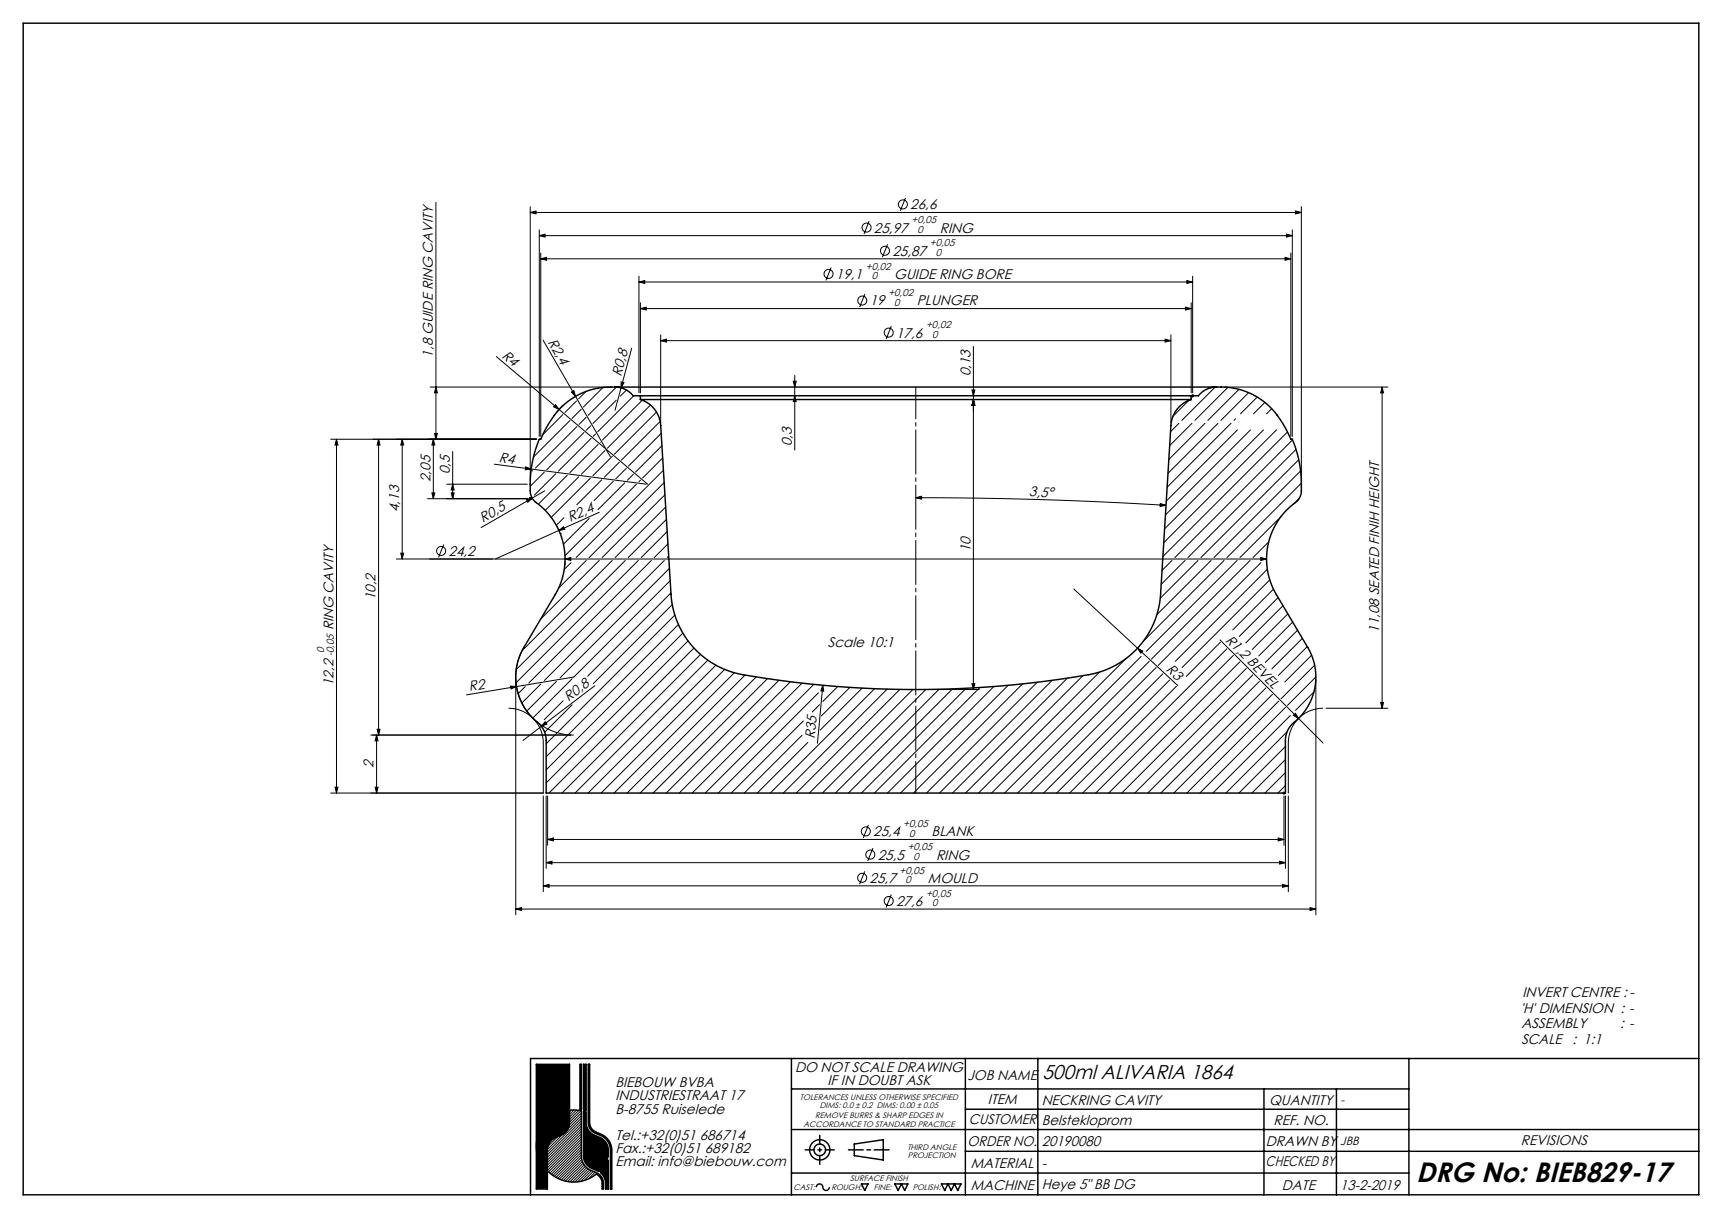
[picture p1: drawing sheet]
<svg xmlns="http://www.w3.org/2000/svg" width="594mm" height="420mm" viewBox="0 0 594 420" stroke-linecap="round" stroke-linejoin="round" font-family="sans-serif">
<g fill="none" stroke="#000" stroke-width=".34">
<path d="M150.4 69.8v81.7M182.9 73.3l2-.5v1zM182.9 71.3v94.7M182.9 73.3h266M186 79.3v71.2M299.8 76.3l-1.8 4.4M312.3 68.3l-1.7 4.4M445.8 79.3v71.2M446.9 72.8l2 .5-2 .5zM448.9 71.3v97M186 81.3l2-.5v1zM186 81.3h259.8"/>
<path d="M186.5 89.2l2-.5v1zM186.5 87.2v63.3M186.5 89.2h258.8M220.4 97.2l2-.5v1zM220.4 95.2v40.3M220.4 97.2h191M286.7 92.2l-1.8 4.5M306.2 84.2l-1.8 4.5M409.4 96.7l2 .5-2 .5zM411.4 95.2v40.3M443.3 88.7l2 .5-2 .5zM443.8 80.8l2 .5-2 .5z"/>
<path d="M445.3 87.2v63.3M187.3 117.3l23.2 40.2M220.9 106.4l2-.5v1zM220.9 104.4v31.1M220.9 106.4h190M227.9 117.5l2-.5v1zM227.9 115.5v30.2M227.9 117.5h176M298.3 101.4l-1.8 4.5M307.4 112.5l-1.7 4.4M335.8 119.5v118.3M401.9 117l2 .5-2 .5z"/>
<path d="M403.9 115.5v30.2M408.9 105.9l2 .5-2 .5zM410.9 104.4v31.1M148.4 133.5h62.8M150.4 133.5l.5 2h-1zM171.2 122.9l52.2 44.1M191.6 139.5l1.2 1.7-1.8-.9zM194.2 139.7l-2.4 2.7M197.1 135.2l.9-.5 .5 2zM198.9 138.3l-4 3.9M202.1 135l-2.5 2.5M208 133.6l-6.8 6.8"/>
<path d="M212.6 138l-8.1 8.1M212.6 133.5l-9.7 9.7M214.3 131.7l.9 .2-1 1.8zM216.1 134.5l-2.1 2.1M217.9 120l-5.7 21.5M218.6 136.5l-12.4 12.4M221.6 138l-13.8 13.8M224.4 139.7l-14.9 14.9M273.6 131.5h1l-.5 2zM274.1 129.5v25.7M274.1 136.5l.5 2h-1zM335.3 134.5h1l-.5 2z"/>
<path d="M335.8 137.8l.5 2h-1zM410.1 138.1l-5.5 5.4M410.9 136.5h1M411 136.1l.8 .7M411.4 136v1M411.7 136.5l-.8 .8M411.8 136.1l-.8 .7M419.2 133.5l-11.5 11.5M422.3 133.5h56.5M423.6 133.6l-11.4 11.4M427.4 134.3l-10.7 10.7M430.7 135.4l-9.6 9.6"/>
<path d="M433.7 136.9l-5.8 5.8M436.3 138.8l-3.9 3.9M476.8 133.5v110.7M476.8 133.5l.5 2h-1zM116.1 151.5v122M116.1 151.5l.5 2h-1zM130.6 151.5l.5 2h-1zM130.6 151.5v102M138.7 151.5l.5 2h-1zM138.7 151.5v41.3M149.5 151.5v20.5M149.5 151.5l.5 2h-1z"/>
<path d="M149.9 149.5h1l-.5 2zM156.2 155.7v16.3M185 151.5h-70.9M194.2 143l-7 6.9M196.6 145l-12.6 12.6M199 147.1l-14.3 14.3M200.5 141.1l-3.2 3.2M201.5 149.1l-12.9 12.9M202.1 144l-2.4 2.4M203.8 146.8l-1.6 1.6M203.9 151.2l-11.3 11.3M205.4 149.6l-.8 .9"/>
<path d="M206.3 153.2l-9.7 9.8M207.1 152.5h-.1M208.7 155.3l-8.2 8.2M211.2 157.3l-6.7 6.7M213.6 159.4l-5.1 5.2M226.5 142.1l-14.6 14.5M227.7 145.3l-13.3 13.4M228.1 149.5l-11.3 11.2M228.3 153.7l-9.1 9.1M228.6 157.9l-6.9 6.9M406.7 146l-2.9 2.9M411.2 146l-7.7 7.7"/>
<path d="M415.7 146l-12.5 12.4M420.1 146l-17.2 17.2M424.6 146l-22 22M426.2 144.4l-.6 .6M426.9 148.2l-24.6 24.6M431.3 148.2l-29.3 29.4M435.8 148.2l-34.1 34.2M438.7 140.9l-1.8 1.8M440.3 148.2l-38.9 38.9M444.1 148.9l-43 43M445.9 151.7l-40.6 40.6M447.1 155l-37.3 37.3"/>
<path d="M448 158.5l-33.7 33.8M147.5 172h34.4M149 170h1l-.5 2zM154.2 167h27.7M155.7 170h1l-.5 2zM156.2 167l.5 2h-1zM170.5 160.1l12.7 1.6M181.3 161l1.9 .7-2 .3zM181.6 172.3l2-.5-1.5 1.4zM182.4 172h1M182.5 171.6l.8 .7M182.9 171.5v1"/>
<path d="M183.1 163h.1M183.2 161.7l39.7 5.3M183.3 171.6l-.8 .7M183.8 162.3l-.1 .1M187.7 162.8l-4.8 4.9M187.9 169.3l-21.9 12.6M191.7 163.4l-7.4 7.3M194.5 178.5l-2.6 2.6M195.7 163.9l-10 10M199.6 164.4l-11.5 11.6M203.3 178.8l-8.9 8.9M203.6 164.9l-13.5 13.5"/>
<path d="M206.7 176.7l-35.8 16.1M207.6 165.5l-8.6 8.5M211.6 166l-6.7 6.6M215.5 166.5l-9.2 9.2M216.1 161.4l-3.7 3.7M218.5 163.5l-2.1 2.1M219.5 167l-24.5 24.5M221 165.6l-.6 .5M228.8 162.2l-30.1 30.1M229.1 166.4l-25.9 25.9M229.4 170.6l-21.7 21.7M229.6 174.8l-17.4 17.5"/>
<path d="M229.9 179.1l-13.2 13.2M315.9 171.6l2-.5v1zM315.9 171.6a1413.8 1413.8 0 0 1 86.3 2.7M400.3 173.6l1.9 .7-2 .3zM441.9 178.1l-14.2 14.2M448.2 171.8l-1.9 1.9M448.6 162.4l-29.8 29.9M448.9 166.6l-25.7 25.7M136.7 192.8h300.2M138.2 190.8h1l-.5 2zM153.1 187.8l-1.8 4.4M192.8 182.9l1.6-1.3 .4 .9z"/>
<path d="M193.6 183.9l-.3 .3M194.9 192.8l2-.5v1zM194.9 193.8v1M197 194l-2.4 2.4M202.2 193.3l-9.5 9.5M206.7 193.3l-20.2 20.2M211.2 193.3l-31.1 31.1M215.7 193.3l-37.6 37.6M220.2 193.3l-42.2 42.1M224.7 193.3l-42.3 42.2M229.2 193.3l-41.4 41.3M230.1 183.3l-8.9 9"/>
<path d="M230.4 187.5l-4.7 4.8M230.7 191.8l-.5 .5M230.9 196l-37.7 37.7M404.3 193.3l-3.5 3.4M408.8 193.3l-8.2 8.2M413.3 193.3l-13.1 13M417.8 193.3l-18.7 18.7M422.2 193.3l-27.8 27.9M426.7 193.3l-31.3 31.3M431.2 193.3l-34 34M434.9 192.3l2 .5-2 .5zM435 194l-35.5 35.5"/>
<path d="M436.9 193.8v1M437.2 196.3l-31.8 31.7M437.6 186.8l-5.4 5.5M438 199.9l-30.2 30.3M231.2 200.2l-33.3 33.3M231.4 204.5l-28.7 28.7M231.9 208.5l-27.2 27.2M232.8 212.1l-44.4 44.4M234 215.3l-45.6 45.7M235.6 218.3l-47.2 47.2M370.4 203.1l35.9 33.3M439.3 203.2l-14.1 14"/>
<path d="M440.9 206l-13.4 13.5M442.6 208.9l-12.9 12.8M444.2 211.7l-12.2 12.2M445.9 214.5l-11.7 11.7M447.6 217.3l-11.1 11.1M176.1 236.6l2.1 .1-1.9 .9zM177.9 234.5v81M180.7 223.3a20 20 0 0 0 17.2 30.2M181.2 236.8l-2.5 2.4M186.6 235.9l-6.6 6.5M192 235l-10.3 10.2M197.3 234.1l-13.5 13.5"/>
<path d="M197.9 233.5l-37 6.1M205.2 236.4l-24.8 18.9M237.3 221l-48.9 48.9M239.4 223.5l-50 50M241.7 225.7l-47.8 47.8M244.2 227.6l-45.8 45.9M246.9 229.4l-44.1 44.1M250 230.8l-42.7 42.7M253.3 232l-41.5 41.5M257 232.8l-40.7 40.7M260.9 233.4l-40.1 40.1M264.8 234l-39.5 39.5"/>
<path d="M268.7 234.6l-38.9 38.9M272.7 235.1l-38.4 38.4M276.7 235.6l-37.9 37.9M280.7 236l-37.4 37.5M282.3 238.9l-34.6 34.6M283.8 236.3l.3 2-1-.1zM283.8 236.3l-1.8 20M289 236.7l-5.2 5.2M293.2 237l-9.8 9.8M297.4 237.3l-14.5 14.5M301.7 237.5l-36 36M306 237.6l-35.8 35.9"/>
<path d="M310.4 237.7l-35.7 35.8M314.9 237.8l-35.7 35.7M316.9 237.8h20.9M319.4 237.8l-35.7 35.7M323.9 237.7l-35.7 35.8M328.6 237.5l-36 36M333.3 237.3l-36.2 36.2M335.3 235.8h1l-.5 2zM336.8 238.3l-35.2 35.2M338 237.1l-1 1M342.9 236.7l-36.8 36.8M347.8 236.3l-37.2 37.2"/>
<path d="M352.7 235.8l-37.6 37.7M357.8 235.3l-38.2 38.2M363 234.6l-38.9 38.9M368.2 233.8l-39.6 39.7M373.5 233l-40.4 40.5M379.3 231.8l-41.8 41.7M388.5 227.1l-46.5 46.4M392.4 223.5l1.8 1-.7 .7zM393.6 226.4l-47.1 47.1M396.5 228l-45.5 45.5M398.8 230.2l-43.3 43.3M401.1 232.3l-41.1 41.2"/>
<path d="M403.5 234.5l-39 39M405.8 236.6l-36.8 36.9M420.8 220.7l27.1 27M421 221.5l-11.8 11.8M423.2 223.7l-49.7 49.8M425.5 226l-47.5 47.5M427.7 228.2l-45.3 45.3M429.9 230.5l-43 43M432.2 232.7l-40.8 40.8M434.4 235l-38.5 38.5M436.7 237.2l-36.3 36.3M438.9 239.4l-34 34.1"/>
<path d="M449.2 220.1l-10.5 10.6M450.9 223l-9.9 9.9M452.4 225.9l-9.2 9.3M453.2 238.6l-6.3 6.3M453.5 229.4l-11.6 11.6M453.9 234.5v81M453.9 233.4l-9.8 9.8M127.9 253.5h69M129.9 253.5l.5 2h-1zM129.9 253.5v20M130.1 251.5h1l-.5 2zM175.4 244.2a12 12 0 0 1 12 12v17.3h-73.3"/>
<path d="M188.1 248.9l.6 .8-1.9 .8zM194.2 241.7l-6.5 6.5M197.3 243l-9.4 9.5M276.7 253.5l-20 20M277.1 248.6l-24.9 24.9M278.7 256l-17.5 17.5M282.7 243l-2.5 2.5M441.2 241.7l-31.8 31.8M443.4 255.3v18.2h-1M443.4 257.4l-16 16.1M443.4 243.9l-29.5 29.6M444 252.4l-21.1 21.1"/>
<path d="M445.1 246.7l-26.7 26.8M446.1 246.7l.8-.7 1 1.7zM447.9 247.7l8.5 8.5M456.4 244.2a12 12 0 0 0-12 12v17.3M457.4 244.2h21.4M476.3 242.2h1l-.5 2zM115.6 271.5h1l-.5 2zM129.4 271.5h1l-.5 2zM187.4 274.5v33M188.4 274.5v25M188.9 274.5v17M442.5 273.1l.8 .7"/>
<path d="M442.9 274.5v17M442.9 273v1M443.3 273.1l-.8 .7M443.4 261.9l-11.6 11.6M443.4 266.4l-7.1 7.1M443.4 270.9l-2.6 2.6M443.4 274.5v25M444.4 274.5v33M188.4 297.5l2-.5v1zM188.4 297.5h255M188.9 289.5l2-.5v1zM188.9 289.5h254"/>
<path d="M299.6 284.5l-1.8 4.4M301.1 292.5l-1.8 4.4M440.9 289l2 .5-2 .5zM441.4 297l2 .5-2 .5zM177.9 313.5l2-.5v1zM177.9 313.5h276M187.4 305.5l2-.5v1zM187.4 305.5h257M298.3 300.5l-1.8 4.4M307.4 308.5l-1.7 4.4M442.4 305l2 .5-2 .5zM451.9 313l2 .5-2 .5z"/>
<path d="M200.3 367l-.3 .2M200.5 369.4l-.5 .5M200.5 370.3l-.5 .5M200.5 371.2l-.5 .5M200.5 372.1l-.5 .5M200.5 373l-.5 .5M200.5 373.9l-.5 .5M200.5 374.8l-.5 .5M200.5 375.7l-.5 .5M200.5 376.6l-.5 .5M200.5 377.5l-.5 .5M200.5 378.4l-.5 .5"/>
<path d="M200.5 379.3l-.5 .5M200.5 367.6l-.5 .5M200.5 368.5l-.5 .5M203 367l-.1 .1M203.4 367.5l-.5 .5M203.4 368.4l-.5 .4M203.4 369.3l-.5 .4M203.4 370.2l-.5 .4M203.4 371.1l-.5 .4M203.4 372l-.5 .4M203.4 372.9l-.5 .4M203.4 373.8l-.5 .4"/>
<path d="M203.4 374.7l-.5 .4M203.4 375.6l-.5 .4M203.4 376.5l-.5 .4M203.4 377.4l-.5 .4M203.4 378.2l-.5 .5M203.4 379.1l-.5 .5M192.4 392l-3.4 3.3M194 391.3l-5.2 5.1M196.5 382.9v4.2a4.8 4.8 0 0 1-3 4.4l-1.7 .7a4.8 4.8 0 0 0-3 4.4v7.1M197.1 382.8l-.6 .6M198 382.8l-1.5 1.5M198.8 382.8l-2.3 2.4"/>
<path d="M199.7 382.9l-3.2 3.2M200.5 380.2l-.5 .5M200.5 381.1l-.5 .5M200.5 382l-.5 .5M200.5 382.9l-4 4.1M200.5 383.8l-4.1 4.2M200.5 384.7l-4.6 4.7M200.5 385.6l-11.7 11.7M200.5 386.5l-11.7 11.7M200.5 387.4l-11.7 11.7M200.5 388.3l-11.7 11.7M200.5 389.2l-11.7 11.7"/>
<path d="M200.5 390.1l-11.7 11.7M200.5 391l-11.7 11.7M200.5 391.9l-11.7 11.7M200.5 392.8l-11.3 11.3M200.5 393.7l-10.8 10.8M200.5 394.6l-10.3 10.3M200.5 395.5l-9.8 9.8M200.5 396.4l-9.3 9.3M200.5 397.3l-8.7 8.7M200.5 398.2l-8.1 8.1M200.6 399.1l-7.6 7.5M200.7 399.8l-7.1 7.1"/>
<path d="M203.4 380l-.5 .5M203.4 380.9l-.5 .5M203.4 381.8l-.5 .5M203.4 382.7l-.5 .5M203.4 383.6l-.5 .5M203.4 384.5l-.5 .5M203.4 385.4l-.5 .5M203.4 386.3l-.5 .5M203.4 387.2l-.4 .5M203.5 388l-.4 .4M203.8 388.7l-.4 .3M204.1 389.2l-.3 .4"/>
<path d="M204.5 389.7l-.3 .3M205 390.1l-.3 .3M205.6 390.4l-.3 .3M206.3 390.6l-.4 .4M206.9 390.9l-.4 .4M207.5 391.2l-.3 .3M208.1 391.5l-.3 .3M208.7 391.8l-.4 .4M209.1 392.3l-.3 .3M209.6 392.7l-.4 .4M210 393.2l-.4 .4M210.3 393.8l-.3 .3"/>
<path d="M210.6 394.4l-.4 .4M210.8 395.1l-.4 .4M211 395.8l-.5 .4M211 396.6l-.4 .5M211 397.5l-.4 .5M211 398.4l-.4 .5M211 399.3l-.4 .5M200.9 400.5l-6.6 6.6M201.2 401.1l-6.2 6.2M201.5 401.7l-5.7 5.7M201.9 402.2l-5.3 5.3M202.4 402.6l-5 5"/>
<path d="M202.9 403l-4.6 4.6M203.4 403.4l-4.1 4.1M204 403.7l-3.7 3.7M204.7 403.9l-3.2 3.2M205.3 404.2l-2.4 2.3M205.9 404.5l-.9 .9M206.5 404.8l-.4 .3M207 405.2l-.4 .3M207.4 405.7l-.4 .3M207.7 406.2l-.3 .4M208 406.9l-.4 .4M208.1 407.6l-.4 .5"/>
<path d="M208.2 408.5l-.5 .5M208.2 409.4l-.5 .5M211 400.2l-.4 .5M211 401.1l-.4 .5M211 402l-.4 .5M211 402.9l-.4 .5M211 403.8l-.4 .5M211 404.7l-.4 .5M211 405.6l-.4 .5M211 406.5l-.4 .5M211 407.4l-.4 .5M211 408.3l-.4 .5"/>
<path d="M211 409.2l-.4 .5"/>
<circle cx="298.9" cy="78.5" r="1.56"/>
<circle cx="311.4" cy="70.5" r="1.56"/>
<circle cx="285.8" cy="94.5" r="1.56"/>
<circle cx="305.3" cy="86.5" r="1.56"/>
<circle cx="297.4" cy="103.6" r="1.56"/>
<circle cx="306.6" cy="114.7" r="1.56"/>
<circle cx="152.2" cy="190" r="1.56"/>
<circle cx="298.7" cy="286.7" r="1.56"/>
<circle cx="300.2" cy="294.7" r="1.56"/>
<circle cx="297.4" cy="302.7" r="1.56"/>
<circle cx="306.6" cy="310.7" r="1.56"/>
</g>
<g fill="none" stroke="#000" stroke-width=".5">
<path d="M8 8h578v404h-578zM212.2 133.5a25 25 0 0 0-24.2 14.8l-1.5 3.2h-.5l-.3 .7a40 40 0 0 0-2.8 14.8v2.6a5.6 5.6 0 0 0 3.1 4.5 24 24 0 0 1 5.5 30.9l-11.1 18.8a20.4 20.4 0 0 0 6.1 26.3l1.3 2.3 .6 2.2v18.9h255v-18.2a8.9 8.9 0 0 1 4.3-7.3 20 20 0 0 0 3.4-24.7l-11.1-18.8a24.3 24.3 0 0 1 7.7-32l.9-1.5 .3-1.7a41.5 41.5 0 0 0-2.5-16.3l-.6-1.5h-.5l-.4-.8a27.2 27.2 0 0 0-14.5-15.4 25 25 0 0 0-10.8-1.8M212.2 133.5a8 8 0 0 1 6.2 3h2.5M212.2 133.5h207.4M220.9 137.8a10 10 0 0 1 7 8.9l3.6 58.2a30 30 0 0 0 24.8 27.8 345.9 345.9 0 0 0 122-.7 30 30 0 0 0 22-27.1l3.6-58.2a10 10 0 0 1 7-8.9M220.9 137.8h190M220.9 136.5h190M220.9 136.5v1.3M410.9 136.5v1.3M419.6 133.5a8 8 0 0 0-6.2 3h-2.5M185 367h11.5v15.4a12.9 12.9 0 0 0-10.8 8.6 12.9 12.9 0 0 0 3.1 13.4v5.6h-3.8zM200 367h.5v31.5a5.5 5.5 0 0 0 3.4 5.1l1.8 .7a4.1 4.1 0 0 1 2.5 3.8v1.9h-.5v-2.2l-.3-1.1-.8-1.2-.9-.6a12.4 12.4 0 0 1-16.9-1.2v-7.1a4.8 4.8 0 0 1 3-4.4l1.7-.7a4.8 4.8 0 0 0 3-4.4v-4.3l3.5 .2z"/>
<path d="M201.2 367h1v16l-1-.3zM202.9 367h.5v20.6l.4 1.1 .8 1.1 2.8 1.3a6 6 0 0 1 3.6 5.5v13.4h-.4v-13.4a5.5 5.5 0 0 0-3.4-5l-1.8-.8a4.1 4.1 0 0 1-2.5-3.7zM273 365v47M273 375.5h213M333 365v47M358 365v47M436 375.5v36.5M461 375.5v36.5M486 365v47M586 365h-403v47M196.5 382.9a12.4 12.4 0 0 0-10.3 8 12.4 12.4 0 0 0 2.6 12.8M201.2 383.2l1 .3v3.6a4.8 4.8 0 0 0 2.9 4.4l1.8 .7a4.8 4.8 0 0 1 2.9 4.4 6.4 6.4 0 0 1-.7 4l-1.1 1.8-1.4 1.6-2.4-1.1a4.8 4.8 0 0 1-3-4.4z"/>
<path d="M273 389.5h313M294.7 394.5l10-1.5v7l-10-1.5zM333 397h253M333 382.5h153M209.8 400.1v9.9h-.9l-.3-3.4-.5-1.2-1.1-1.1 1.6-2zM273 404.5h213M281.6 409.4a1.2 1.2 0 0 1 1.4-1.1 1.2 1.2 0 0 1 .9 1.5 1.12 1.12 0 0 0 1.3 .7 1.12 1.12 0 0 0 .9-1.1M297.2 408.2h2.2l-1.1 2.3zM308.7 408.2h4.5l-1.1 2.3-1.2-2.3-1.1 2.3zM324.7 408.2h6.8l-1.1 2.3-1.2-2.3-1.1 2.3-1.1-2.3-1.1 2.3z"/>
<circle cx="282.8" cy="396.5" r="2"/>
<circle cx="282.8" cy="396.5" r="3.5"/>
</g>
<path d="M292.7 396.5h14" fill="none" stroke="#000" stroke-width=".5" stroke-dasharray="6.3 1.3 1.3 1.3" stroke-dashoffset="1.3"/>
<path d="M277.8 396.5h10M282.8 401.5v-10" fill="none" stroke="#000" stroke-width=".5" stroke-dasharray="6.3 1.3 1.3 1.3" stroke-dashoffset="3.3"/>
<path d="M185 367v28.2a12.9 12.9 0 0 1 11.5-12.8v-15.4zM185 395.2v14.8h3.8v-5.6a12.9 12.9 0 0 1-3.8-9.2zM201.2 367v15.7l1 .3v-16zM201.2 383.2l.2 16.6 .6 1.3 1.1 1.2 3.5 1.7 1.7-2 1.3-2.6 .2-.8-.1-3.2-.6-1.4-1-1-3.7-1.9-1.4-1.3-.8-2.1v-4.2zM209.8 400.1l-.9 1.8-1.3 1.8a.59 .59 0 0 0-.5 .7 .59 .59 0 0 0 .6 .5l1 2 .2 3.1h.9zM189.2 386.3a12.4 12.4 0 0 0-.4 17.4v-7.2l.3-1.5 1.4-2 3.7-1.9 1.6-1.6 .6-2 .1-4.6-3.7 1-1.9 1z" fill-rule="evenodd" fill="#000"/>
<path d="M315.9 133.5v140" fill="none" stroke="#000" stroke-width=".34" stroke-dasharray="15.2 1.3 1.3 1.3" stroke-dashoffset="4.3"/>
<g fill="#000">
<path d="M197.1 135.2l.9-.5 .5 2zM214.3 131.7l.9 .2-1 1.8zM191.6 139.5l1.2 1.7-1.8-.9zM181.3 161l1.9 .7-2 .3zM181.6 172.3l2-.5-1.5 1.4zM192.8 182.9l1.6-1.3 .4 .9zM176.1 236.6l2.1 .1-1.9 .9zM283.8 236.3l.3 2-1-.1zM392.4 223.5l1.8 1-.7 .7zM188.1 248.9l.6 .8-1.9 .8zM446.1 246.7l.8-.7 1 1.7z"/>
<path d="M182.9 73.3l2-.5v1zM446.9 72.8l2 .5-2 .5zM227.9 117.5l2-.5v1zM401.9 117l2 .5-2 .5z"/>
<path d="M186 81.3l2-.5v1zM443.8 80.8l2 .5-2 .5z"/>
<path d="M186.5 89.2l2-.5v1zM443.3 88.7l2 .5-2 .5z"/>
<path d="M409.4 96.7l2 .5-2 .5zM220.4 97.2l2-.5v1z"/>
<path d="M408.9 105.9l2 .5-2 .5zM220.9 106.4l2-.5v1z"/>
<path d="M150.4 133.5l.5 2h-1zM149.9 149.5h1l-.5 2zM116.1 151.5l.5 2h-1zM115.6 271.5h1l-.5 2zM138.7 151.5l.5 2h-1zM138.2 190.8h1l-.5 2zM273.6 131.5h1l-.5 2zM274.1 136.5l.5 2h-1zM335.3 134.5h1l-.5 2zM335.8 137.8l.5 2h-1zM335.8 137.8l.5 2h-1zM335.3 235.8h1l-.5 2z"/>
<path d="M400.3 173.6l1.9 .7-2 .3zM315.9 171.6l2-.5v1z"/>
<path d="M194.9 192.8l2-.5v1zM434.9 192.3l2 .5-2 .5z"/>
<path d="M129.9 253.5l.5 2h-1zM129.4 271.5h1l-.5 2z"/>
<path d="M476.3 242.2h1l-.5 2zM476.8 133.5l.5 2h-1zM155.7 170h1l-.5 2zM156.2 167l.5 2h-1zM130.1 251.5h1l-.5 2zM130.6 151.5l.5 2h-1zM149 170h1l-.5 2zM149.5 151.5l.5 2h-1z"/>
<path d="M188.4 297.5l2-.5v1zM441.4 297l2 .5-2 .5zM187.4 305.5l2-.5v1zM442.4 305l2 .5-2 .5z"/>
<path d="M440.9 289l2 .5-2 .5zM188.9 289.5l2-.5v1z"/>
<path d="M177.9 313.5l2-.5v1zM451.9 313l2 .5-2 .5z"/>
</g>
<text font-size="9.7" x="488.5" y="407.7">DRG No: BIEB829-17</text>
<text font-size="6.9" x="359.6" y="371.9">500ml ALIVARIA 1864</text>
<g font-size="4.8">
<text x="314" y="72.2">26,6</text>
<text x="301.5" y="80.2">25,97</text>
<text x="324.2" y="80.2">RING</text>
<text x="307.8" y="88.2">25,87</text>
<text x="288.4" y="96.2">19,1</text>
<text x="308.5" y="96.2">GUIDE RING BORE</text>
<text x="300" y="105.3">19</text>
<text x="316.2" y="105.3">PLUNGER</text>
<text x="188.8" y="117.9" transform="rotate(60 188.8 117.9)">R2,4</text>
<text x="309.1" y="116.4">17,6</text>
<text x="149.4" y="123.4" transform="rotate(-90 149.4 123.4)">1,8 GUIDE RING CAVITY</text>
<text x="172.8" y="123" transform="rotate(40 172.8 123)">R4</text>
<text x="214.2" y="130" transform="rotate(-75 214.2 130)">R0,8</text>
<text x="334.8" y="129.8" transform="rotate(-90 334.8 129.8)">0,13</text>
<text x="273.1" y="153.9" transform="rotate(-90 273.1 153.9)">0,3</text>
<text x="171.9" y="159.2" transform="rotate(8 171.9 159.2)">R4</text>
<text x="148.5" y="166.2" transform="rotate(-90 148.5 166.2)">2,05</text>
<text x="155.1" y="163.5" transform="rotate(-90 155.1 163.5)">0,5</text>
<text x="354.9" y="171.1" transform="rotate(2 354.9 171.1)">3,5°</text>
<text x="137.7" y="176.6" transform="rotate(-90 137.7 176.6)">4,13</text>
<text x="166.6" y="180.4" transform="rotate(-30 166.6 180.4)">R0,5</text>
<text x="196.6" y="180.1" transform="rotate(-24 196.6 180.1)">R2,4</text>
<text x="154.7" y="191.7">24,2</text>
<text x="334.8" y="190.4" transform="rotate(-90 334.8 190.4)">10</text>
<text x="129.6" y="207" transform="rotate(-90 129.6 207)">10,2</text>
<text x="115.1" y="217.4" transform="rotate(-90 115.1 217.4)">RING CAVITY</text>
<text x="422.5" y="220.9" transform="rotate(45 422.5 220.9)">R1,2 BEVEL</text>
<text x="475.7" y="218.2" transform="rotate(-90 475.7 218.2)">11,08 SEATED FINIH HEIGHT</text>
<text x="285.6" y="223">Scale 10:1</text>
<text x="402" y="231.1" transform="rotate(43 402 231.1)">R3</text>
<text x="115.1" y="236.6" transform="rotate(-90 115.1 236.6)">12,2</text>
<text x="162" y="238.4" transform="rotate(-9 162 238.4)">R2</text>
<text x="196.2" y="242.1" transform="rotate(-37 196.2 242.1)">R0,8</text>
<text x="281.1" y="254.9" transform="rotate(-85 281.1 254.9)">R35</text>
<text x="128.9" y="264.8" transform="rotate(-90 128.9 264.8)">2</text>
<text x="301.2" y="288.4">25,4</text>
<text x="321.4" y="288.4">BLANK</text>
<text x="302.8" y="296.4">25,5</text>
<text x="322.9" y="296.4">RING</text>
<text x="300" y="304.4">25,7</text>
<text x="320.1" y="304.4">MOULD</text>
<text x="309.1" y="312.4">27,6</text>
<text x="525.1" y="343.9">INVERT CENTRE : -</text>
<text x="524.4" y="349.4">'H' DIMENSION : -</text>
<text x="524.8" y="359.8">SCALE</text>
<text x="524.8" y="354.6">ASSEMBLY</text>
<text x="542.4" y="359.8">: 1:1</text>
<text x="558.9" y="354.6">: -</text>
<text x="274.3" y="369.6">DO NOT SCALE DRAWING</text>
<text x="212.3" y="374.9">BIEBOUW BVBA</text>
<text x="285.5" y="374.1">IF IN DOUBT ASK</text>
<text x="333.7" y="372.4">JOB NAME</text>
<text x="212.3" y="379.5">INDUSTRIESTRAAT 17</text>
<text x="212.3" y="384">B-8755 Ruiselede</text>
<text x="340.8" y="380.8">ITEM</text>
<text x="359.3" y="381.1">NECKRING CAVITY</text>
<text x="437.8" y="381.2">QUANTITY</text>
<text x="334.2" y="387.5">CUSTOMER</text>
<text x="359.3" y="387.9">Belstekloprom</text>
<text x="439.3" y="388">REF. NO.</text>
<text x="212.3" y="393">Tel.:+32(0)51 686714</text>
<text x="333.8" y="395.1">ORDER NO.</text>
<text x="359.3" y="395.1">20190080</text>
<text x="436.6" y="395.1">DRAWN BY</text>
<text x="524.6" y="394.7">REVISIONS</text>
<text x="212.3" y="397.6">Fax.:+32(0)51 689182</text>
<text x="212.3" y="402.1">Email: info@biebouw.com</text>
<text x="334.9" y="402.8">MATERIAL</text>
<text x="359.3" y="402.7">-</text>
<text x="436.6" y="402.1">CHECKED BY</text>
<text x="334.8" y="410.2">MACHINE</text>
<text x="359.3" y="410.1">Heye 5&quot; BB DG</text>
<text x="442.2" y="410.3">DATE</text>
<text x="462.3" y="410.2">13-2-2019</text>
</g>
<g font-size="4.1">
<text x="462.4" y="380.8">-</text>
<text x="462.3" y="394.7">JBB</text>
</g>
<g font-size="3.5">
<text x="314.4" y="77">+0,05</text>
<text x="316.4" y="80.2">0</text>
<text x="320.8" y="85">+0,05</text>
<text x="322.8" y="88.2">0</text>
<text x="298.7" y="93">+0,02</text>
<text x="300.7" y="96.2">0</text>
<text x="306.5" y="102.2">+0,02</text>
<text x="308.5" y="105.4">0</text>
<text x="319.5" y="113.2">+0,02</text>
<text x="321.5" y="116.5">0</text>
<text x="111.9" y="225.1" transform="rotate(-90 111.9 225.1)">0</text>
<text x="115.1" y="226.2" transform="rotate(-90 115.1 226.2)">-0,05</text>
<text x="311.6" y="285.2">+0,05</text>
<text x="313.1" y="293.2">+0,05</text>
<text x="313.6" y="288.5">0</text>
<text x="315.1" y="296.5">0</text>
<text x="310.3" y="301.2">+0,05</text>
<text x="312.3" y="304.5">0</text>
<text x="319.5" y="309.2">+0,05</text>
<text x="321.5" y="312.5">0</text>
</g>
<g font-size="2.8">
<text x="276" y="379.1">TOLERANCES UNLESS OTHERWISE SPECIFIED</text>
<text x="282.8" y="382.1">DIMS: 0.0 ± 0.2 DIMS: 0.00 ± 0.05</text>
<text x="277.2" y="388.5">ACCORDANCE TO STANDARD PRACTICE</text>
<text x="281.2" y="385.5">REMOVE BURRS &amp; SHARP EDGES IN</text>
<text x="313" y="396.5">THIRD ANGLE</text>
<text x="313.2" y="399.5">PROJECTION</text>
<text x="293.3" y="407.4">SURFACE FINISH</text>
<text x="273.7" y="410.3">CAST:</text>
<text x="286.8" y="410.3">ROUGH:</text>
<text x="301.5" y="410.3">FINE:</text>
<text x="314.8" y="410.3">POLISH:</text>
</g>
</svg>
